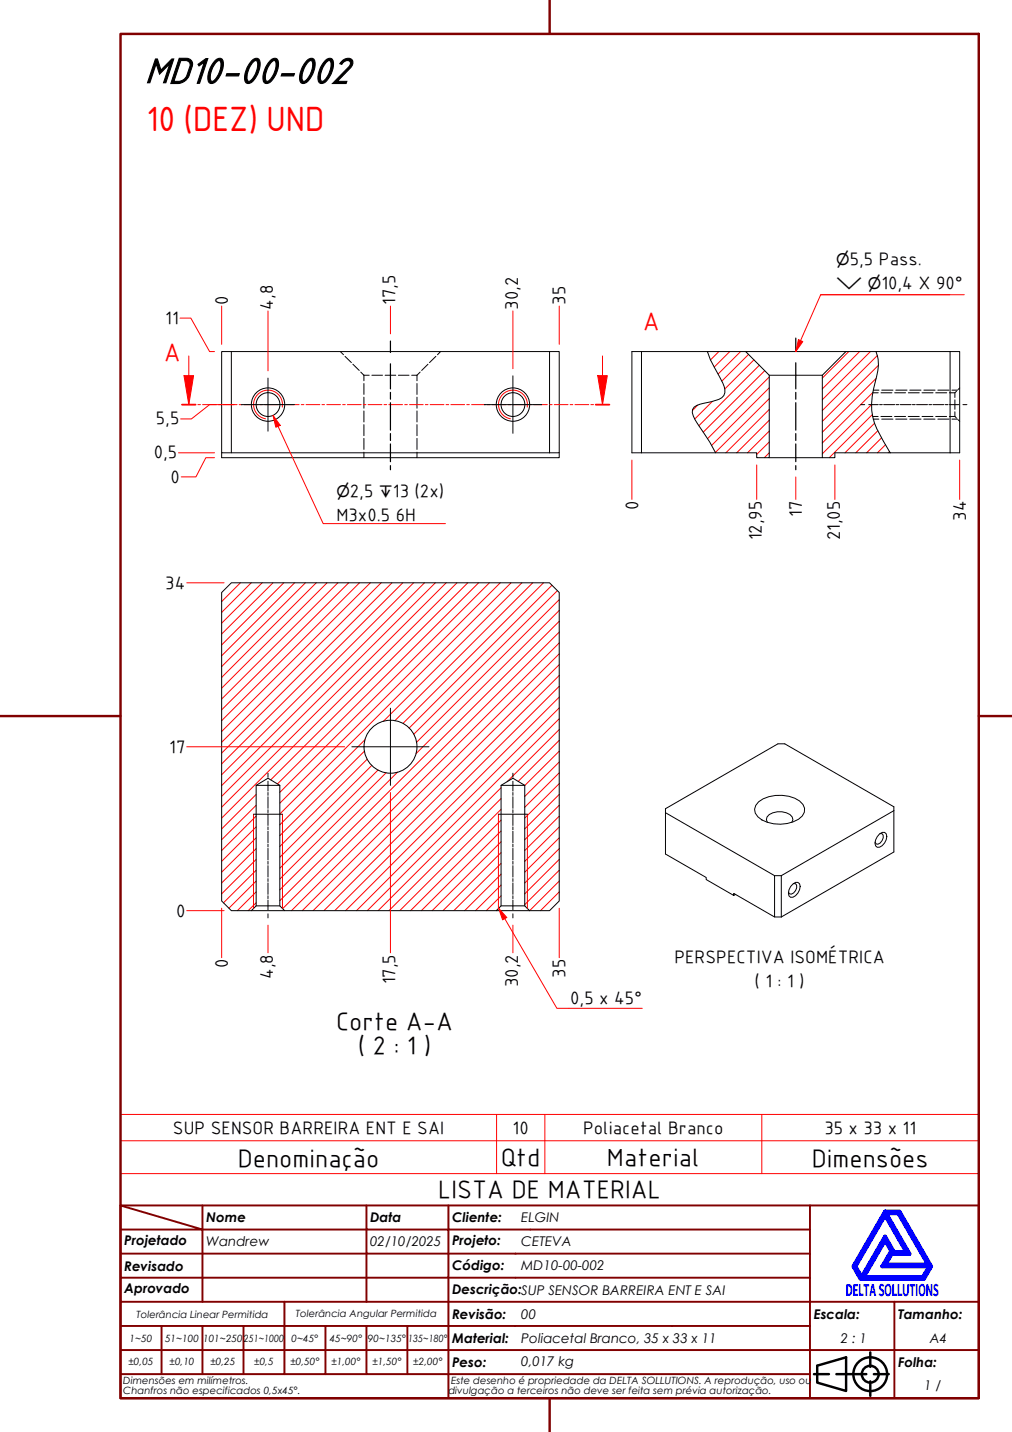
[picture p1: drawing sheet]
<svg xmlns="http://www.w3.org/2000/svg" width="210mm" height="297mm" viewBox="0 0 210 297" stroke-linecap="round" stroke-linejoin="round" font-family="sans-serif">
<!-- layer: Hatch (ABNT) -->
<g fill="none" stroke="#f00" stroke-width=".21">
<path d="M146.9 72.9l-.2 .1M149.1 72.9l-1.7 1.8M151.4 72.9l-3.3 3.2M153.6 72.9l-4.7 4.7M155.3 73.5l-5.6 5.6M156.4 74.6l-6.1 6.1M157.5 75.8l-12.6 12.5M158.6 76.9l-12.7 12.7M159.6 78.2l-12.9 12.8M176 72.9l-5.4 5.5M178.3 72.9l-7.7 7.8M180.5 72.9l-9.9 10"/>
<path d="M181.7 78.5l-11.1 11.1M182 73.8l-11.4 11.4M182.2 75.8l-11.6 11.6M144.7 84l-1.1 1.1M147.8 83.3l-3.7 3.6M159.6 93.9l-1.1 1M159.6 91.7l-2.6 2.6M159.6 89.4l-4.6 4.5M159.6 87.2l-6.8 6.7M159.6 84.9l-9 9M159.6 82.7l-11.2 11.2M159.6 80.4l-12 12"/>
<path d="M180.8 83.9l-10.2 10.2M181 86l-9 8.9M181.1 81.4l-10.5 10.5M181.4 87.8l-6.1 6.1M182.1 89.4l-4.6 4.5M182.9 90.8l-3.2 3.1M183.7 92.3l-1.7 1.6M184.5 93.7l-.3 .2M49.9 120.9l-3.9 3.9M52.1 120.9l-6.1 6.1M54.4 120.9l-8.4 8.4M56.6 120.9l-10.6 10.6"/>
<path d="M58.9 120.9l-12.9 12.9M61.1 120.9l-15.1 15.1M63.4 120.9l-17.4 17.4M65.6 120.9l-19.6 19.6M67.8 120.9l-21.8 21.9M70.1 120.9l-24.1 24.1M72.3 120.9l-26.3 26.3M74.6 120.9l-28.6 28.6M76.8 120.9l-30.8 30.8M79.1 120.9l-33.1 33.1M81.3 120.9l-35.3 35.3M83.5 120.9l-37.5 37.6"/>
<path d="M85.8 120.9l-39.8 39.8M88.1 120.9l-42.1 42M90.3 120.9l-44.3 44.3M92.5 120.9l-46.5 46.5M94.8 120.9l-48.8 48.8M97 120.9l-40.8 40.9M99.3 120.9l-41.7 41.7M101.5 120.9l-43.5 43.5M103.8 120.9l-45.8 45.7M106 120.9l-48 48M108.2 120.9l-28.7 28.7M110.5 120.9l-28.6 28.6"/>
<path d="M112.7 120.9l-29.1 29.2M114.5 121.4l-29.6 29.6M115.6 122.5l-29.8 29.8M116 137.9l-51.1 51M116 135.6l-53.3 53.3M116 133.4l-55.5 55.5M116 131.1l-57.4 57.4M116 128.9l-58 57.9M116 126.6l-29.7 29.7M116 124.4l-29.6 29.6M75.6 155.8l-17.6 17.5M75.7 153.4l-17.7 17.7"/>
<path d="M76.2 157.5l-18.2 18.1M77.1 158.8l-19.1 19M78.4 159.7l-20.4 20.4M116 158.1l-7.2 7.1M116 155.8l-7.2 7.1M116 153.6l-8.5 8.5M116 151.3l-10.8 10.9M116 149.1l-39.8 39.8M116 146.8l-42.1 42.1M116 144.6l-44.3 44.3M116 142.4l-46.6 46.5M116 140.1l-48.8 48.8"/>
<path d="M53.1 178.3l-7.1 7.1M53.1 176l-7.1 7.2M53.1 173.8l-7.1 7.1M53.1 171.5l-7.1 7.2M53.1 169.3l-7.1 7.1M53.1 167l-7.1 7.2M53.1 164.8l-7.1 7.1M80.1 160.3l-22.1 22M82.5 160.2l-24.5 24.4M103.9 179.1l-9.8 9.8M103.9 176.9l-12 12M103.9 174.6l-14.3 14.3"/>
<path d="M103.9 172.4l-16.5 16.5M103.9 170.1l-18.7 18.8M103.9 167.9l-21 21M103.9 165.6l-23.2 23.3M103.9 163.4l-25.5 25.5M116 178.3l-7.2 7.1M116 176l-7.2 7.2M116 173.8l-7.2 7.1M116 171.5l-7.2 7.2M116 169.3l-7.2 7.1M116 167l-7.2 7.2M116 164.8l-7.2 7.1"/>
<path d="M116 162.5l-7.2 7.2M116 160.3l-7.2 7.2M53.1 187.2l-1.6 1.7M53.1 185l-3.9 3.9M53.1 182.8l-5.6 5.6M53.1 180.5l-6.7 6.8M103.9 185.8l-3 3.1M103.9 183.6l-5.3 5.3M103.9 181.3l-7.5 7.6M116 185l-3.9 3.9M116 182.8l-6.1 6.1M116 180.5l-7.2 7.1"/>
</g>
<!-- layer: Hidden (ABNT) -->
<g fill="none" stroke="#000" stroke-width=".21">
<path d="M70.6 72.9l.6 .7M71.6 73.9l1.3 1.3M73.2 75.6l1.3 1.2M74.8 77.2l.7 .6M75.5 77.8h1.1M75.5 77.8v1.2M75.5 79.6v2.2M77.1 77.8h2.2M79.9 77.8h2.2M82.6 77.8h2.2M85.4 77.8h1.1M86.5 77.8v1.2"/>
<path d="M86.5 79.6v2.2M87.1 77.2l-.6 .6M88.8 75.6l-1.3 1.2M90.4 73.9l-1.3 1.3M91.4 72.9l-.7 .7M75.5 82.4v2.3M75.5 85.2v2.3M75.5 88.1v2.3M75.5 90.9v2.3M75.5 93.8v1.1M86.5 82.4v2.3M86.5 85.2v2.3"/>
<path d="M86.5 88.1v2.3M86.5 90.9v2.3M86.5 93.8v1.1M181 86.4h1.1M181 81.5h1.2M181.1 86.9h1.2M181.1 80.9h1.2M182.7 86.4h2.3M182.7 81.5h2.3M182.9 80.9h2.3M182.9 86.9h2.3M185.5 86.4h2.3"/>
<path d="M185.6 81.5h2.2M185.8 86.9h2.3M185.8 80.9h2.3M188.4 86.4h2.3M188.4 81.5h2.3M188.7 80.9h2.3M188.7 86.9h2.3M191.2 81.5h2.3M191.2 86.4h2.3M191.6 86.9h2.3M191.6 80.9h2.4M194.1 81.5h2.3"/>
<path d="M194.1 86.4h2.2M194.5 80.9h2.3M194.5 86.9h2.3M196.9 81.5h1.2M196.9 86.4h1.2M197.4 80.9h1.2M197.4 86.9h1.2M198.1 82.9v2M198.1 85.4v1M198.1 86.4l.3 .3M198.4 81.1l-.3 .4v1M198.7 87.1l.4 .3"/>
<path d="M199.1 80.5l-.4 .3"/>
</g>
<!-- layer: Visible (ABNT) -->
<g fill="none" stroke="#000" stroke-width=".21">
<path d="M48 72.9v21M114 72.9h2v21h-2M114 72.9h-68v21h68M114 72.9v21M133.1 72.9v21M146.7 72.9l.6 1.7 .9 1.7a13.5 13.5 0 0 1 2.1 4.5 1.77 1.77 0 0 1-1.2 2.1l-1.5 .4a8 8 0 0 0-3.6 1.1 2.07 2.07 0 0 0 .2 2.7l3 4.6 1.2 2.2M146.7 72.9h8l4.9 4.9v17.1h-2.6v-1h-23.9M146.7 72.9h-15.6v21h2M154.7 72.9h20.8M159.6 77.8h11M181.7 72.9h-6.2l-4.9 4.9v17.1h2.6v-1h25.9v-21h-2M181.7 72.9a7.4 7.4 0 0 1 .1 5.2 17.5 17.5 0 0 0-.8 8.4l.9 2.5 2.7 4.9"/>
<path d="M181.7 72.9h15.4M197.1 72.9v21M46 93.9v1h70v-1M159.6 94.9h11M48 120.9h66l2 2v64l-2 2h-4.2l-1-1v-25l-2.4-1.5-2.5 1.5v25l-1 1h-43.9l-1-1v-25l-2.4-1.5-2.5 1.5v25l-1 1h-4.1l-2-2v-64zM52.6 168.9h6M53.1 162.9h4.9M103.4 168.9h6M103.9 162.9h4.9M138 168.6l22.7 13M157.4 166.3a7.7 7.7 0 0 1 8.4-.2 2.12 2.12 0 0 1 1.1 2 2.12 2.12 0 0 1-1.3 1.8 7.6 7.6 0 0 1-8.4-.5 1.97 1.97 0 0 1 .2-3.1zM159.2 170.6l-.2-.6a2.08 2.08 0 0 1 2.2-1.6 3.3 3.3 0 0 1 3.1 1.1l.2 .5-.3 .6"/>
<path d="M182.4 173l.6-.3h.5a1.49 1.49 0 0 1 0 2.2l-.5 .5-.6 .3-.5 .1a1.49 1.49 0 0 1 0-2.2zM182.5 172.9h.4a1.4 1.4 0 0 1-1.2 2.2l-.2-.4M185.4 168.2l-23.3 13.4M52.1 188.9h6.9M53.1 187.9h4.9M102.9 188.9h6.9M103.9 187.9h4.9M152.5 185.5l-.3 .2M160.7 190.2l-8.5-4.9v.4l-5.7-3.3v-.4l-8.5-4.8v-9.4l23.4-13.5h1.4l22.6 13.1v9.3l-23.3 13.5M162.1 181.6h-1.4v8.6h1.4M162.1 181.6v8.6M164.5 183.4l.5-.4h.5a1.48 1.48 0 0 1 0 2.2l-1 .9h-.5a1.56 1.56 0 0 1 0-2.2z"/>
<path d="M164.5 183.3h.5a1.37 1.37 0 0 1 0 1.4 1.37 1.37 0 0 1-1.3 .7l-.2-.4"/>
<circle cx="55.6" cy="83.9" r="3.5"/>
<circle cx="55.6" cy="83.9" r="2.47"/>
<circle cx="106.4" cy="83.9" r="3.5"/>
<circle cx="106.4" cy="83.9" r="2.47"/>
<circle cx="81" cy="154.9" r="5.5"/>
</g>
<!-- layer: Visible Narrow (ABNT) -->
<path d="M58.5 84.4a3 3 0 0 0-2.4-3.4 3 3 0 0 0-3.5 2.4 3 3 0 0 0 2.5 3.5M109.3 84.4a3 3 0 0 0-2.4-3.4 3 3 0 0 0-3.5 2.4 3 3 0 0 0 2.5 3.5M52.6 168.9v19.5M58.6 168.9v19.5M103.4 168.9v19.5M109.4 168.9v19.5" fill="none" stroke="#f00" stroke-width=".21"/>
<!-- layer: Linha Corte (ABNT) -->
<g fill="none" stroke="#f00" stroke-width=".21">
<path d="M39.2 77.9v6M37.7 83.9h2.9M41 83.9h.6M42 83.9h2.9M45.3 83.9h.6M46.3 83.9h2.9M49.6 83.9h.6M50.6 83.9h2.9M53.9 83.9h.5M54.9 83.9h2.8M58.2 83.9h.5M59.2 83.9h2.8"/>
<path d="M62.5 83.9h.5M63.5 83.9h2.8M66.8 83.9h.5M67.8 83.9h2.8M71.1 83.9h.5M72.1 83.9h2.8M75.4 83.9h.5M76.3 83.9h2.9M79.7 83.9h.5M80.6 83.9h2.9M83.9 83.9h.6M84.9 83.9h2.9"/>
<path d="M88.2 83.9h.6M89.2 83.9h2.9M92.5 83.9h.6M93.5 83.9h2.9M96.8 83.9h.5M97.8 83.9h2.8M101.1 83.9h.5M102.1 83.9h2.8M105.4 83.9h.5M106.4 83.9h2.8M109.7 83.9h.5M110.7 83.9h2.8"/>
<path d="M114 83.9h.5M115 83.9h2.8M118.3 83.9h.5M119.3 83.9h2.8M122.6 83.9h.5M123.5 83.9h2.9"/>
</g>
<path d="M37.7 83.9h2.9M123.5 83.9h2.9" fill="none" stroke="#f00" stroke-width=".36"/>
<path d="M38.2 77.9h2l-1 6z" fill="#f00"/>
<path d="M38.2 77.9h2l-1 6zM39.2 73.8v4.1M125 77.9v6" fill="none" stroke="#f00" stroke-width=".21"/>
<path d="M124 77.9h2l-1 6z" fill="#f00"/>
<path d="M124 77.9h2l-1 6zM125 73.8v4.1" fill="none" stroke="#f00" stroke-width=".21"/>
<path d="M56.6 86.2l1.1 2.2M25 236.6h178v-5.4h-178v12.2M103 231.2v12.2M113 231.2v12.2M158 231.2v12.2M203 236.6v6.8h-178M25 243.4v6.6h178v-6.6" fill="none" stroke="#f00" stroke-width=".21"/>
<!-- layer: Borda A3/A4 (ABNT) -->
<path d="M25 7h178v283h-178zM114 0v7M0 148.5h25M203 148.5h7M114 290v7" fill="none" stroke="#800000" stroke-width=".51"/>
<path d="M183.6 257.3l1.2 2.2-1.8 3.2h9.7l-1.3 2.2h-12.2zM183.6 252.1l4.4 7.6h-2.6l-1.8-3.2-4.9 8.4-1.3-2.2zM183.6 251.3h3l6.5 11.4-1.5 2.6h-13.1l-1.5-2.6zM183.8 251.7h2.5l6.2 10.6h-8.8l1.3-2.2h3.7zM185 259.7h.2l-.1 .2z" fill="none" stroke="#00f" stroke-width=".8"/>
<!-- layer: 0 -->
<path d="M178.5 265.3h13.1" fill="none" stroke="#000" stroke-width=".21"/>
<g fill="none" stroke="#800000" stroke-width=".4">
<path d="M25 250l17 5h-17M25 250h178v40h-178zM42 255h34v5h17M42 255v15M42 250v5M76 250v5h17v5M93 250v5h75M168 250v20h-143M25 260h51v10M25 275h17M33.5 275v10M50.5 275h-8.5v10"/>
<path d="M59 270v15h-8.5M67.5 275v10h-8.5M76 275v10h8.5M84.5 275v10M93 275h-42.5v10M93 260v5h-68M93 275v10h75M93 260h75M93 275h75M168 265h-75v10M185.5 270v10h17.5M203 270h-35v10h17.5v10"/>
<path d="M25 285h25.5M25 280h143v10M67.5 285h8.5M84.5 285h8.5v5"/>
</g>
<g fill="none" stroke="#000" stroke-width=".51">
<path d="M168.8 285h3.1M169.5 283.3l6-1.8v7l-6-1.7zM173.5 285h6.2M180.5 280.5v3M180.5 286.5v3M181.3 285h3"/>
<circle cx="180.5" cy="285" r="3.5"/>
<circle cx="180.5" cy="285" r="1.75"/>
</g>
<!-- layer: Marca de centro (ISO) -->
<path d="M55.6 78.4v11M106.4 78v11.9M50.1 83.9h11M100.4 83.9h12" fill="none" stroke="#000" stroke-width=".21"/>
<!-- layer: Eixo de trabalho (ISO) -->
<path d="M81 70.7v2.4M81 75.5v5.2M81 81.4v1.4M81 83.5v5.7M81 89.9v1.5M81 92.1v3.7M81 96.6v.8" fill="none" stroke="#000" stroke-width=".25"/>
<path d="M37.3 66h2.3l3.9 6.9h1M46 63.5v7.9M55.6 64.5v12.4M81 63.5v5.7M106.4 64.5v12M116 63.5v7.9M37 93.9h7.5M48.6 83.9h-5.1l-3.8 3h-2.2" fill="none" stroke="#f00" stroke-width=".21"/>
<path d="M56.6 86.2l1.5 2-.9 .4z" fill="#f00"/>
<path d="M166.1 70.6l-1 2.3M56.6 86.2l1.5 2-.9 .4zM57.7 88.4l9.3 20.2h25.4" fill="none" stroke="#f00" stroke-width=".21"/>
<!-- layer: Eixo de trabalho (ISO) -->
<path d="M165.1 70.1v2.6M165.1 75.3v5.4M165.1 81.4v1.4M165.1 83.5v5.7M165.1 89.9v1.5M165.1 92.1v3.7M165.1 96.6v.8" fill="none" stroke="#000" stroke-width=".25"/>
<!-- layer: Linha de centro (ISO) -->
<g fill="none" stroke="#000" stroke-width=".21">
<path d="M178.5 83.9h.8M180.2 83.9h2M182.4 83.9h.6M183.3 83.9h2.3M185.8 83.9h.6M186.7 83.9h2.3M189.3 83.9h.5M190.1 83.9h2.3M192.7 83.9h.5M193.5 83.9h2.3M196.1 83.9h.5M196.9 83.9h2"/>
<path d="M199.7 83.9h.9"/>
</g>
<path d="M165.6 70.4l.9 .5-1.4 2z" fill="#f00"/>
<path d="M165.6 70.4l.9 .5-1.4 2zM170.2 61.1h29.8M197 61.1h-26.8l-4.1 9.5M103.4 188.4l1.3 2.1" fill="none" stroke="#f00" stroke-width=".21"/>
<!-- layer: Linha de centro (ISO) -->
<g fill="none" stroke="#000" stroke-width=".21">
<path d="M55.6 160.4v.8M55.6 162.1v2M55.6 164.4v.6M55.6 165.3v2.4M55.6 168v.6M55.6 168.9v2.3M55.6 171.5v.6M55.6 172.4v2.4M55.6 175.1v.6M55.6 176v2.4M55.6 178.7v.6M55.6 179.6v2.3"/>
<path d="M106.4 160.4v.8M106.4 162.1v2M106.4 164.4v.6M106.4 165.3v2.4M106.4 168v.6M106.4 168.9v2.3M106.4 171.5v.6M106.4 172.4v2.4M106.4 175.1v.6M106.4 176v2.4M106.4 178.7v.6M106.4 179.6v2.3"/>
<path d="M55.6 182.3v.5M55.6 183.1v2.4M55.6 185.8v.6M55.6 186.7v2M55.6 189.6v.8M106.4 182.3v.5M106.4 183.1v2.4M106.4 185.8v.6M106.4 186.7v2M106.4 189.6v.8"/>
</g>
<!-- layer: Marca de centro (ISO) -->
<path d="M73 154.9h16M81 146.9v16" fill="none" stroke="#000" stroke-width=".21"/>
<g fill="none" stroke="#f00" stroke-width=".21">
<path d="M44.5 94.9h-1.8l-2.1 4h-3M131.1 95.4v8.2M157 96.4v7.2M165.1 98.9v4.7M173.2 96.4v7.2M199.1 95.4v8.2M38.7 120.9h7.8M38.7 154.9h32.8M81 164.4v33.2M38.7 188.9h7.8M46 188.4v10.3M55.6 191.9v5.7"/>
<path d="M106.4 191.9v5.7M116 188.4v10.3"/>
</g>
<path d="M103.4 188.4l1.7 1.9-.9 .5z" fill="#f00"/>
<path d="M103.4 188.4l1.7 1.9-.9 .5zM104.7 190.5l10.8 18.7h17.7" fill="none" stroke="#f00" stroke-width=".21"/>
<text font-size="81.9" fill="#fff" x="188.7" y="289">.</text>
<text font-size="8.1" x="30" y="17.2">MD10-00-002</text>
<text font-size="7" fill="#f00" x="30.4" y="27.1">10 (DEZ) UND</text>
<g font-size="5.4" fill="#f00">
<text x="133.3" y="68.5">A</text>
<text x="34" y="74.8">A</text>
</g>
<g font-size="5.4">
<text x="69.7" y="213.6">Corte A-A</text>
<text x="74.2" y="218.6">( 2 : 1 )</text>
<text x="49.3" y="242">Denominação</text>
<text x="103.9" y="241.8">Qtd</text>
<text x="125.9" y="241.8">Material</text>
<text x="168.4" y="242">Dimensões</text>
<text x="90.9" y="248.5">LISTA DE MATERIAL</text>
</g>
<g font-size="3.9">
<text x="176.3" y="55">5,5 Pass.</text>
<text x="47.2" y="63.3" transform="rotate(-90 47.2 63.3)">0</text>
<text x="56.6" y="64.2" transform="rotate(-90 56.6 64.2)">4,8</text>
<text x="82" y="63.3" transform="rotate(-90 82 63.3)">17,5</text>
<text x="107.4" y="64.2" transform="rotate(-90 107.4 64.2)">30,2</text>
<text x="117.2" y="63.3" transform="rotate(-90 117.2 63.3)">35</text>
<text x="182.8" y="60">10,4 X 90°</text>
<text x="34.3" y="67.3">11</text>
<text x="32.3" y="87.9">5,5</text>
<text x="31.9" y="94.9">0,5</text>
<text x="35.4" y="100.2">0</text>
<text x="72.6" y="103">2,5</text>
<text x="81.5" y="103">13 (2x)</text>
<text x="132.3" y="105.8" transform="rotate(-90 132.3 105.8)">0</text>
<text x="166.3" y="107.2" transform="rotate(-90 166.3 107.2)">17</text>
<text x="69.8" y="108">M3x0.5</text>
<text x="82.1" y="108">6H</text>
<text x="157.9" y="112.1" transform="rotate(-90 157.9 112.1)">12,95</text>
<text x="174.2" y="112.1" transform="rotate(-90 174.2 112.1)">21,05</text>
<text x="200.3" y="108.1" transform="rotate(-90 200.3 108.1)">34</text>
<text x="34.3" y="122.2">34</text>
<text x="35.1" y="156.2">17</text>
<text x="36.5" y="190.2">0</text>
<text x="47.2" y="200.9" transform="rotate(-90 47.2 200.9)">0</text>
<text x="56.6" y="203.1" transform="rotate(-90 56.6 203.1)">4,8</text>
<text x="117.2" y="202.8" transform="rotate(-90 117.2 202.8)">35</text>
<text x="139.9" y="199.8">PERSPECTIVA ISOMÉTRICA</text>
<text x="82" y="204.2" transform="rotate(-90 82 204.2)">17,5</text>
<text x="107.4" y="204.8" transform="rotate(-90 107.4 204.8)">30,2</text>
<text x="118.3" y="208.3">0,5 x 45°</text>
<text x="156.5" y="204.8">( 1 : 1 )</text>
<text x="35.9" y="235.2">SUP SENSOR BARREIRA ENT E SAI</text>
<text x="106.3" y="235.2">10</text>
<text x="120.9" y="235.2">Poliacetal Branco</text>
<text x="171" y="235.2">35 x 33 x 11</text>
</g>
<text font-size="3.9" fill="#00f" x="175.4" y="268.8">DELTASOLLUTIONS</text>
<g font-size="3.3">
<text x="173.5" y="55">⌀</text>
<text x="173.5" y="60">⌵ ⌀</text>
<text x="69.8" y="103">⌀</text>
<text x="78.6" y="103">↧</text>
</g>
<g font-size="2.8">
<text x="42.8" y="253.5">Nome</text>
<text x="76.8" y="253.5">Data</text>
<text x="93.8" y="253.6">Cliente:</text>
<text x="108.1" y="253.5">ELGIN</text>
<text x="25.8" y="263.6">Revisado</text>
<text x="25.8" y="258.3">Projetado</text>
<text x="42.8" y="258.5">Wandrew</text>
<text x="76.8" y="258.4">02/10/2025</text>
<text x="93.8" y="263.4">Código:</text>
<text x="93.8" y="258.3">Projeto:</text>
<text x="108.1" y="263.5">MD10-00-002</text>
<text x="108.1" y="258.5">CETEVA</text>
<text x="25.8" y="268.3">Aprovado</text>
<text x="93.8" y="268.3">Descrição:SUP SENSOR BARREIRA ENT E SAI</text>
<text x="93.8" y="273.6">Revisão:</text>
<text x="108.1" y="273.5">00</text>
<text x="168.8" y="273.5">Escala:</text>
<text x="186.3" y="273.5">Tamanho:</text>
<text x="93.8" y="278.6">Material:</text>
<text x="108.1" y="278.5">Poliacetal Branco, 35 x 33 x 11</text>
<text x="174.4" y="278.5">2 : 1</text>
<text x="192.8" y="278.6">A4</text>
<text x="93.8" y="283.5">Peso:</text>
<text x="108.1" y="283.3">0,017 kg</text>
<text x="186.3" y="283.5">Folha:</text>
<text x="191.7" y="288.4">1 / 1</text>
</g>
<g font-size="2.1">
<text x="28.3" y="273.3">Tolerância Linear Permitida</text>
<text x="61.4" y="273.1">Tolerância Angular Permitida</text>
<text x="26.9" y="278.3">1~50</text>
<text x="34.2" y="278.3">51~100</text>
<text x="42.1" y="278.3">101~250</text>
<text x="50.5" y="278.3">251~1000</text>
<text x="60.5" y="278.3">0~45°</text>
<text x="68.4" y="278.3">45~90°</text>
<text x="76.3" y="278.3">90~135°</text>
<text x="84.7" y="278.3">135~180°</text>
<text x="25.6" y="287.1">Dimensões em milímetros.</text>
<text x="26.6" y="283.2">±0,05</text>
<text x="35.2" y="283.2">±0,10</text>
<text x="43.6" y="283.2">±0,25</text>
<text x="52.7" y="283.2">±0,5</text>
<text x="60.2" y="283.2">±0,50°</text>
<text x="68.7" y="283.2">±1,00°</text>
<text x="77.2" y="283.2">±1,50°</text>
<text x="85.7" y="283.2">±2,00°</text>
<text x="93.6" y="287.1">Este desenho é propriedade da DELTA SOLLUTIONS. A reprodução, uso ou</text>
<text x="25.6" y="289.2">Chanfros não especificados 0,5x45°.</text>
<text x="93" y="289.2">divulgação a terceiros não deve ser feita sem prévia autorização.</text>
</g>
</svg>
